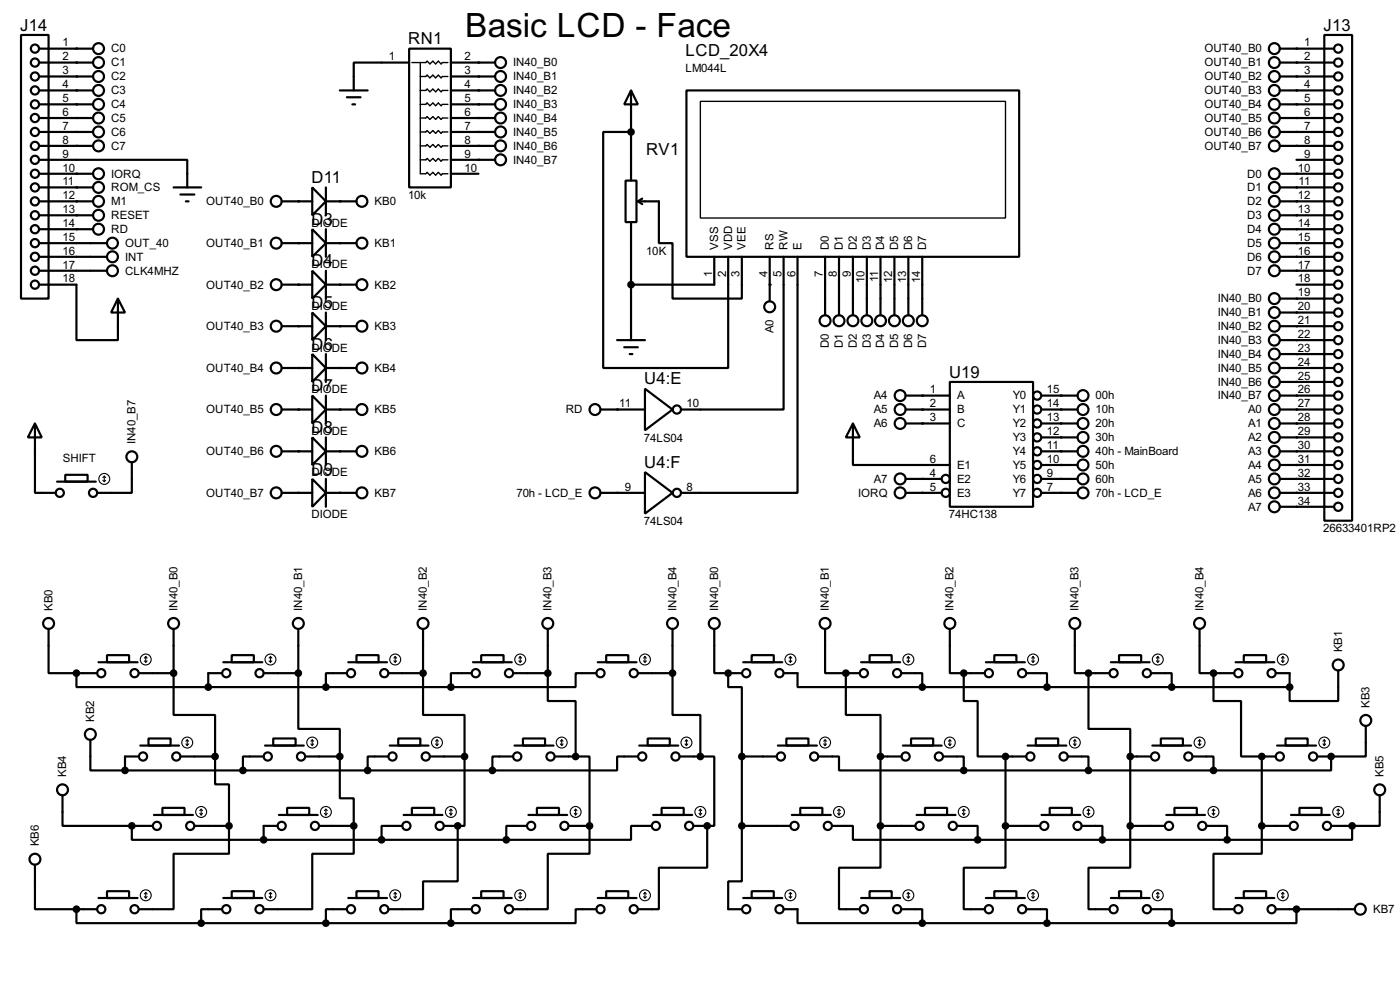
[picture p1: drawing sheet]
<svg xmlns="http://www.w3.org/2000/svg" width="256mm" height="180mm" viewBox="0 0 256 180" stroke-linecap="round" stroke-linejoin="round" font-family="sans-serif">
<g fill="#000">
<circle cx="14" cy="14" r=".2"/>
<circle cx="14" cy="11.5" r=".2"/>
<circle cx="14" cy="16.6" r=".2"/>
<circle cx="14" cy="8.9" r=".2"/>
<circle cx="14" cy="19.1" r=".2"/>
<circle cx="87.7" cy="19.1" r=".2"/>
<circle cx="87.7" cy="14" r=".2"/>
<circle cx="87.7" cy="11.5" r=".2"/>
<circle cx="87.7" cy="16.6" r=".2"/>
<circle cx="237.5" cy="8.9" r=".2"/>
<circle cx="237.5" cy="11.5" r=".2"/>
<circle cx="237.5" cy="14" r=".2"/>
<circle cx="237.5" cy="16.6" r=".2"/>
<circle cx="237.5" cy="19.1" r=".2"/>
<circle cx="14" cy="24.2" r=".2"/>
<circle cx="14" cy="36.9" r=".2"/>
<circle cx="14" cy="26.7" r=".2"/>
<circle cx="14" cy="34.3" r=".2"/>
<circle cx="14" cy="39.4" r=".2"/>
<circle cx="14" cy="21.6" r=".2"/>
<circle cx="14" cy="31.8" r=".2"/>
<circle cx="54.7" cy="36.9" r=".2"/>
<circle cx="62.3" cy="36.9" r=".2"/>
<circle cx="87.7" cy="29.3" r=".2"/>
<circle cx="87.7" cy="21.6" r=".2"/>
<circle cx="87.7" cy="24.2" r=".2"/>
<circle cx="87.7" cy="26.7" r=".2"/>
<circle cx="237.5" cy="26.7" r=".2"/>
<circle cx="237.5" cy="21.6" r=".2"/>
<circle cx="237.5" cy="24.2" r=".2"/>
<circle cx="237.5" cy="31.8" r=".2"/>
<circle cx="237.5" cy="36.9" r=".2"/>
<circle cx="237.5" cy="39.4" r=".2"/>
<circle cx="237.5" cy="34.3" r=".2"/>
<circle cx="14" cy="42" r=".2"/>
<circle cx="54.7" cy="44.5" r=".2"/>
<circle cx="54.7" cy="52.1" r=".2"/>
<circle cx="54.7" cy="59.7" r=".2"/>
<circle cx="62.3" cy="44.5" r=".2"/>
<circle cx="62.3" cy="52.1" r=".2"/>
<circle cx="62.3" cy="59.7" r=".2"/>
<circle cx="141" cy="52.1" r=".2"/>
<circle cx="237.5" cy="54.7" r=".2"/>
<circle cx="237.5" cy="42" r=".2"/>
<circle cx="237.5" cy="44.5" r=".2"/>
<circle cx="237.5" cy="49.6" r=".2"/>
<circle cx="237.5" cy="57.2" r=".2"/>
<circle cx="237.5" cy="47" r=".2"/>
<circle cx="237.5" cy="59.7" r=".2"/>
<circle cx="54.7" cy="67.4" r=".2"/>
<circle cx="54.7" cy="75" r=".2"/>
<circle cx="62.3" cy="67.4" r=".2"/>
<circle cx="62.3" cy="75" r=".2"/>
<circle cx="113.1" cy="75" r=".2"/>
<circle cx="169" cy="72.4" r=".2"/>
<circle cx="169" cy="75" r=".2"/>
<circle cx="169" cy="77.5" r=".2"/>
<circle cx="194.4" cy="72.4" r=".2"/>
<circle cx="194.4" cy="77.5" r=".2"/>
<circle cx="194.4" cy="75" r=".2"/>
<circle cx="237.5" cy="64.8" r=".2"/>
<circle cx="237.5" cy="67.4" r=".2"/>
<circle cx="237.5" cy="69.9" r=".2"/>
<circle cx="237.5" cy="72.4" r=".2"/>
<circle cx="237.5" cy="75" r=".2"/>
<circle cx="237.5" cy="62.3" r=".2"/>
<circle cx="237.5" cy="77.5" r=".2"/>
<circle cx="54.7" cy="82.6" r=".2"/>
<circle cx="54.7" cy="90.2" r=".2"/>
<circle cx="62.3" cy="82.6" r=".2"/>
<circle cx="62.3" cy="90.2" r=".2"/>
<circle cx="113.1" cy="90.2" r=".2"/>
<circle cx="169" cy="87.7" r=".2"/>
<circle cx="169" cy="90.2" r=".2"/>
<circle cx="194.4" cy="87.7" r=".2"/>
<circle cx="194.4" cy="90.2" r=".2"/>
<circle cx="194.4" cy="80.1" r=".2"/>
<circle cx="194.4" cy="82.6" r=".2"/>
<circle cx="194.4" cy="85.1" r=".2"/>
<circle cx="237.5" cy="87.7" r=".2"/>
<circle cx="237.5" cy="90.2" r=".2"/>
<circle cx="237.5" cy="80.1" r=".2"/>
<circle cx="237.5" cy="82.6" r=".2"/>
<circle cx="237.5" cy="85.1" r=".2"/>
<circle cx="237.5" cy="92.8" r=".2"/>
<circle cx="133.4" cy="123.2" r=".2"/>
<circle cx="155" cy="123.2" r=".2"/>
<circle cx="231.2" cy="138.5" r=".2"/>
<circle cx="243.9" cy="138.5" r=".2"/>
<circle cx="83.9" cy="151.2" r=".2"/>
<circle cx="129.6" cy="151.2" r=".2"/>
</g>
<g fill="none" stroke="#000" stroke-width=".4">
<path d="M3.9 6.4h5v48.3h-5zM7.2 11.5h9.9M7.2 14h9.9M7.2 16.6h9.9M7.2 19.1h9.9M7.2 8.9h9.9M62.3 16.6h5.1M63.6 17.8h2.5M64.6 19.1h.5M75 8.9h7.6v25.4h-7.6zM75 11.5h-10.2v5.1M82.6 11.5h8.1"/>
<path d="M82.6 14h8.1M82.6 16.6h8.1M82.6 19.1h8.1M115.6 16.6l1.3 2.5h-2.5zM115.6 16.6v16.5M125.8 16.6h60.9v30.4h-60.9zM234.5 11.5h9.9M234.5 14h9.9M234.5 16.6h9.9M234.5 19.1h9.9M234.5 8.9h9.9M242.6 6.4h5.1v88.9h-5.1z"/>
<path d="M7.2 29.3h27.1v5M7.2 34.3h9.9M7.2 36.9h9.9M7.2 21.6h9.9M7.2 24.2h9.9M7.2 26.7h9.9M7.2 31.8h9.9M7.2 39.4h9.9M31.8 34.3h5.1M33.1 35.6h2.5M34.1 36.9h.5M51.6 36.9h5.6"/>
<path d="M57.2 34.3l2.5 2.6-2.5 2.5zM59.7 36.9h5.6M59.7 34.3v5.1M82.6 21.6h8.1M82.6 24.2h8.1M82.6 26.7h8.1M82.6 31.8h5.1M82.6 29.3h8.1M114.6 33.1h2v7.6h-2zM115.6 24.2h-5.1v43.2h22.9v-20.4M116.9 36.9h3.8v7.6h2.5v10.2h12.7v-7.7M116.9 36.9l.8 .5"/>
<path d="M117.7 36.4l-.8 .5M234.5 34.3h9.9M234.5 36.9h9.9M234.5 21.6h9.9M234.5 24.2h9.9M234.5 26.7h9.9M234.5 31.8h9.9M234.5 39.4h9.9M237.5 29.3h6.9M7.2 52.1h6.8v10.2h7.6v-7.6M7.2 44.5h12.4M7.2 47h12.4"/>
<path d="M7.2 49.6h12.4M7.2 42h9.9M21.6 54.7l1.3 2.5h-2.5zM51.6 44.5h5.6M51.6 52.1h5.6M51.6 59.7h5.6M57.2 42l2.5 2.5-2.5 2.5zM57.2 49.6l2.5 2.5-2.5 2.6zM57.2 57.2l2.5 2.5-2.5 2.6zM59.7 44.5h5.6M59.7 52.1h5.6M59.7 59.7h5.6"/>
<path d="M59.7 42v5M59.7 49.6v5.1M59.7 57.2v5.1M115.6 40.7v21.6M130.9 47v5.1h-15.3M141 47v8.2M143.6 47v28h-18.8M146.1 47v43.2h-21.3M151.2 47v10.7M153.7 47v10.7M156.3 47v10.7M158.8 47v10.7"/>
<path d="M161.3 47v10.7M163.9 47v10.7M166.4 47v10.7M169 47v10.7M234.5 44.5h9.9M234.5 47h9.9M234.5 49.6h9.9M234.5 54.7h9.9M234.5 57.2h9.9M234.5 59.7h9.9M234.5 42h9.9M237.5 52.1h6.9"/>
<path d="M6.4 77.5l1.3 2.6h-2.6zM6.4 77.5v12.7h3.8M51.6 67.4h5.6M51.6 75h5.6M57.2 64.8l2.5 2.6-2.5 2.5zM57.2 72.4l2.5 2.6-2.5 2.5zM59.7 67.4h5.6M59.7 75h5.6M59.7 64.8v5.1M59.7 72.4v5.1M110 75h8.2M113.1 62.3h5.1"/>
<path d="M114.4 63.6h2.5M115.4 64.8h.5M118.2 71.2l5 3.8-5 3.8zM156.3 77.5l1.2 2.6h-2.5zM156.3 77.5v7.6h17.7M165.9 72.4h8.1M165.9 75h8.1M165.9 77.5h8.1M174 69.9h15.3v22.9h-15.3zM190.8 72.4h6.6M190.8 75h6.6M190.8 77.5h6.6"/>
<path d="M234.5 62.3h9.9M234.5 64.8h9.9M234.5 67.4h9.9M234.5 69.9h9.9M234.5 72.4h9.9M234.5 75h9.9M234.5 77.5h9.9M10.5 88.2h7.1M12 86.9h4.1v1.3h-4.1zM24.2 84.6v5.6h-6.4M51.6 82.6h5.6M51.6 90.2h5.6"/>
<path d="M57.2 80.1l2.5 2.5-2.5 2.5zM57.2 87.7l2.5 2.5-2.5 2.6zM59.7 82.6h5.6M59.7 90.2h5.6M59.7 80.1v5M59.7 87.7v5.1M110 90.2h8.2M118.2 86.4l5 3.8-5 3.8zM165.9 90.2h6.6M165.9 87.7h6.6M190.8 82.6h6.6M190.8 90.2h6.6"/>
<path d="M190.8 85.1h6.6M190.8 80.1h6.6M190.8 87.7h6.6M234.5 82.6h9.9M234.5 92.8h9.9M234.5 90.2h9.9M234.5 85.1h9.9M234.5 80.1h9.9M234.5 87.7h9.9M8.9 115.1v8.1h5.1M19.6 119.9h4.1v1.3h-4.1zM31.8 115.1v8.1"/>
<path d="M42.5 119.9h4v1.3h-4zM54.7 115.1v8.1M65.3 119.9h4.1v1.3h-4.1zM77.5 115.1v8.1M88.2 119.9h4.1v1.3h-4.1zM100.4 115.1v8.1M111.1 119.9h4v1.3h-4zM123.2 115.1v8.1M130.9 115.1v8.1h2.5M137.7 119.9h4.1v1.3h-4.1zM151.2 115.1v8.1h3.8M159.3 119.9h4.1v1.3h-4.1z"/>
<path d="M174 115.1v8.1h2.6M182.2 119.9h4v1.3h-4zM196.9 115.1v8.1h2.5M205 119.9h4.1v1.3h-4.1zM219.8 115.1v8.1h2.5M227.9 119.9h4.1v1.3h-4.1zM14 123.2v2.6h24.2M14 123.2h3.8M16.6 135.4v5.6h6.3M18.1 121.2h7.1M25.5 123.2h6.3M25.5 138.5h-2.6v2.5"/>
<path d="M25.7 136.5h7.1M27.2 135.2h4.1v1.3h-4.1zM31.8 123.2v7.7h7.6v7.6M33.1 138.5h6.3M38.2 125.8h44.4M39.4 138.5v5.1h2.6v7.6M40.7 123.2h-2.5v2.6M40.9 121.2h7.2M48.3 138.5h-3.8v2.5M48.3 123.2h6.4M48.6 136.5h7.1M50.1 135.2h4.1v1.3h-4.1z"/>
<path d="M54.7 123.2v10.2h7.6v5.1M55.9 138.5h6.4M62.3 138.5v7.6h2.5v5.1M63.6 123.2h-3.9v2.6M63.8 121.2h7.1M71.2 138.5h-3.8v2.5M71.2 123.2h6.3M71.4 136.5h7.1M73 135.2h4v1.3h-4zM77.5 123.2v7.7h7.6v7.6M78.8 138.5h6.3M85.1 138.5v12.7h-1.2"/>
<path d="M86.4 123.2h-3.8v2.6M86.7 121.2h7.1M94 138.5h-3.8v2.5M94 123.2h6.4M94.3 136.5h7.1M95.8 135.2h4.1v1.3h-4.1zM100.4 123.2v5.1h5.1v10.2M101.7 138.5h3.8M105.5 138.5h2.5v12.7M109.3 123.2h-3.8v2.6h-22.9M109.5 121.2h7.1M116.9 138.5h-3.8v2.5h-22.9"/>
<path d="M116.9 123.2h6.3M117.1 136.5h7.2M118.7 135.2h4v1.3h-4zM123.2 123.2v7.7h5.1v7.6M124.5 138.5h3.8M128.3 138.5h2.6v12.7h-1.3M133.4 123.2v2.6h2.5v12.7M133.4 123.2h2.5M135.9 138.5h6.4M135.9 138.5v12.7M136.2 121.2h7.1M142.5 136.5h7.2"/>
<path d="M143.6 123.2h2.5v2.6h22.9M144.1 135.2h4v1.3h-4zM149.9 138.5h3.8v2.5h22.9M155 123.2v7.7h6.3v7.6M155 123.2h2.5M157.8 121.2h7.1M161.3 138.5v12.7M161.3 138.5h3.9M165.2 123.2h3.8v2.6M165.4 136.5h7.1M166.9 135.2h4.1v1.3h-4.1zM169 125.8h67.3"/>
<path d="M172.8 138.5h3.8v2.5M176.6 123.2v5.1h2.5v10.2h5.1M176.6 123.2h3.8M180.6 121.2h7.2M184.2 138.5h3.8M184.2 138.5v12.7M188 123.2h3.8v2.6M188.3 136.5h7.1M189.8 135.2h4.1v1.3h-4.1zM195.6 138.5h3.8v2.5M199.4 123.2v10.2h7.7v5.1M199.4 123.2h3.9"/>
<path d="M203.5 121.2h7.1M207.1 138.5h3.8M207.1 138.5v12.7M210.9 123.2h3.8v2.6M211.1 136.5h7.1M212.7 135.2h4v1.3h-4zM218.5 138.5h3.8v2.5M222.3 123.2v5.1h5.1v10.2h3.8M222.3 123.2h3.8M226.4 121.2h7.1M231.2 138.5h2.5M231.2 138.5v12.7"/>
<path d="M233.7 123.2h2.6v2.6M234 136.5h7.1M235.5 135.2h4.1v1.3h-4.1zM241.4 138.5h2.5M243.9 138.5v2.5h-21.6M245.2 122.7v5.6h-8.9v-2.5M250.2 132.9v5.6h-6.3M6.4 158.3v8.1h7.6M11.5 145.6v5.6h12.7M22.9 141h67.3M24.2 151.2v2.5h24.1M24.2 151.2h3.8"/>
<path d="M28.2 149.2h7.2M29.8 147.9h4v1.3h-4zM35.6 151.2h6.4M42 151.2v5.1h-10.2v10.1h-6.3M48.3 153.7h44.5M50.9 151.2h-2.6v2.5M51.1 149.2h7.1M52.6 147.9h4.1v1.3h-4.1zM58.5 151.2h6.3M64.8 151.2v5.1h-7.6v10.1h-8.9M73.7 151.2h-3.8v2.5M74 149.2h7.1"/>
<path d="M75.5 147.9h4.1v1.3h-4.1zM81.3 151.2h2.6M83.9 151.2v10.1h-6.4v5.1h-6.3M96.6 151.2h-3.8v2.5M96.8 149.2h7.1M98.4 147.9h4v1.3h-4zM104.2 151.2h3.8M108 151.2v5.1h-7.6v10.1h-6.4M119.4 151.2h-3.8v2.5h-22.8M119.7 149.2h7.1M121.2 147.9h4.1v1.3h-4.1zM127.1 151.2h2.5"/>
<path d="M129.6 151.2v7.6h-8.9v7.6h-3.8M135.9 151.2v10.1h-2.5v5.1h2.5M135.9 151.2h8.9M145.1 149.2h7.1M146.6 147.9h4.1v1.3h-4.1zM152.5 151.2h3.8v2.5h22.8M161.3 151.2v7.6h-7.6v7.6h3.8M161.3 151.2h6.4M167.9 149.2h7.2M169.5 147.9h4v1.3h-4zM175.3 151.2h3.8v2.5M176.6 141h45.7"/>
<path d="M179.1 153.7h45.7M184.2 151.2v7.6h-7.6v7.6h3.8M184.2 151.2h6.4M190.8 149.2h7.1M192.3 147.9h4.1v1.3h-4.1zM198.2 151.2h3.8v2.5M207.1 151.2v7.6h-7.7v7.6h3.9M207.1 151.2h6.3M213.7 149.2h7.1M215.2 147.9h4.1v1.3h-4.1zM221 151.2h3.8v2.5M231.2 151.2v5.1h-8.9v10.1h3.8"/>
<path d="M231.2 151.2h5.1M236.5 149.2h7.1M238.1 147.9h4v1.3h-4zM243.9 151.2h3.8M247.7 151.2v2.5h-22.9M252.8 145.6v5.6h-5.1M14 166.4v2.6h22.9M14 166.4h3.8M18.1 164.4h7.1M19.6 163.1h4.1v1.3h-4.1zM36.9 169h45.7M40.7 166.4h-3.8v2.6"/>
<path d="M40.9 164.4h7.2M42.5 163.1h4v1.3h-4zM63.6 166.4h-3.9v2.6M63.8 164.4h7.1M65.3 163.1h4.1v1.3h-4.1zM86.4 166.4h-3.8v2.6M86.7 164.4h7.1M88.2 163.1h4.1v1.3h-4.1zM109.3 166.4h-3.8v2.6h-22.9M109.5 164.4h7.1M111.1 163.1h4v1.3h-4zM136.2 164.4h7.1"/>
<path d="M137.7 163.1h4.1v1.3h-4.1zM143.6 166.4h2.5v2.6h22.9M157.8 164.4h7.1M159.3 163.1h4.1v1.3h-4.1zM165.2 166.4h3.8v2.6M169 169h45.7M180.6 164.4h7.2M182.2 163.1h4v1.3h-4zM188 166.4h3.8v2.6M203.5 164.4h7.1M205 163.1h4.1v1.3h-4.1zM210.9 166.4h3.8v2.6"/>
<path d="M226.4 164.4h7.1M227.9 163.1h4.1v1.3h-4.1zM233.7 166.4h14.5M237.5 166.4v2.6h-22.8"/>
<circle cx="6.4" cy="19.1" r=".75"/>
<circle cx="6.4" cy="8.9" r=".75"/>
<circle cx="6.4" cy="14" r=".75"/>
<circle cx="6.4" cy="11.5" r=".75"/>
<circle cx="6.4" cy="16.6" r=".75"/>
<circle cx="18" cy="11.5" r="1"/>
<circle cx="18" cy="8.9" r="1"/>
<circle cx="18" cy="16.6" r="1"/>
<circle cx="18" cy="19.1" r="1"/>
<circle cx="18" cy="14" r="1"/>
<circle cx="91.7" cy="11.5" r="1"/>
<circle cx="91.7" cy="16.6" r="1"/>
<circle cx="91.7" cy="14" r="1"/>
<circle cx="91.7" cy="19.1" r="1"/>
<circle cx="233.4" cy="8.9" r="1"/>
<circle cx="233.4" cy="11.5" r="1"/>
<circle cx="233.4" cy="19.1" r="1"/>
<circle cx="233.4" cy="14" r="1"/>
<circle cx="233.4" cy="16.6" r="1"/>
<circle cx="245.1" cy="19.1" r=".75"/>
<circle cx="245.1" cy="11.5" r=".75"/>
<circle cx="245.1" cy="14" r=".75"/>
<circle cx="245.1" cy="8.9" r=".75"/>
<circle cx="245.1" cy="16.6" r=".75"/>
<circle cx="6.4" cy="39.4" r=".75"/>
<circle cx="6.4" cy="36.9" r=".75"/>
<circle cx="6.4" cy="26.7" r=".75"/>
<circle cx="6.4" cy="34.3" r=".75"/>
<circle cx="6.4" cy="29.3" r=".75"/>
<circle cx="6.4" cy="31.8" r=".75"/>
<circle cx="6.4" cy="24.2" r=".75"/>
<circle cx="6.4" cy="21.6" r=".75"/>
<circle cx="18" cy="31.8" r="1"/>
<circle cx="18" cy="26.7" r="1"/>
<circle cx="18" cy="34.3" r="1"/>
<circle cx="18" cy="36.9" r="1"/>
<circle cx="18" cy="39.4" r="1"/>
<circle cx="18" cy="24.2" r="1"/>
<circle cx="18" cy="21.6" r="1"/>
<circle cx="50.6" cy="36.9" r="1"/>
<circle cx="66.3" cy="36.9" r="1"/>
<circle cx="91.7" cy="29.3" r="1"/>
<circle cx="91.7" cy="26.7" r="1"/>
<circle cx="91.7" cy="21.6" r="1"/>
<circle cx="91.7" cy="24.2" r="1"/>
<circle cx="233.4" cy="34.3" r="1"/>
<circle cx="233.4" cy="36.9" r="1"/>
<circle cx="233.4" cy="26.7" r="1"/>
<circle cx="233.4" cy="39.4" r="1"/>
<circle cx="233.4" cy="31.8" r="1"/>
<circle cx="233.4" cy="21.6" r="1"/>
<circle cx="233.4" cy="24.2" r="1"/>
<circle cx="245.1" cy="39.4" r=".75"/>
<circle cx="245.1" cy="31.8" r=".75"/>
<circle cx="245.1" cy="34.3" r=".75"/>
<circle cx="245.1" cy="36.9" r=".75"/>
<circle cx="245.1" cy="26.7" r=".75"/>
<circle cx="245.1" cy="29.3" r=".75"/>
<circle cx="245.1" cy="21.6" r=".75"/>
<circle cx="245.1" cy="24.2" r=".75"/>
<circle cx="6.4" cy="52.1" r=".75"/>
<circle cx="6.4" cy="44.5" r=".75"/>
<circle cx="6.4" cy="42" r=".75"/>
<circle cx="6.4" cy="49.6" r=".75"/>
<circle cx="6.4" cy="47" r=".75"/>
<circle cx="18" cy="42" r="1"/>
<circle cx="20.6" cy="47" r="1"/>
<circle cx="20.6" cy="49.6" r="1"/>
<circle cx="20.6" cy="44.5" r="1"/>
<circle cx="50.6" cy="44.5" r="1"/>
<circle cx="50.6" cy="59.7" r="1"/>
<circle cx="50.6" cy="52.1" r="1"/>
<circle cx="66.3" cy="44.5" r="1"/>
<circle cx="66.3" cy="52.1" r="1"/>
<circle cx="66.3" cy="59.7" r="1"/>
<circle cx="141" cy="56.2" r="1"/>
<circle cx="151.1" cy="58.7" r="1"/>
<circle cx="153.7" cy="58.7" r="1"/>
<circle cx="156.2" cy="58.7" r="1"/>
<circle cx="158.8" cy="58.7" r="1"/>
<circle cx="161.3" cy="58.7" r="1"/>
<circle cx="163.8" cy="58.7" r="1"/>
<circle cx="166.4" cy="58.7" r="1"/>
<circle cx="168.9" cy="58.7" r="1"/>
<circle cx="233.4" cy="47" r="1"/>
<circle cx="233.4" cy="49.6" r="1"/>
<circle cx="233.4" cy="44.5" r="1"/>
<circle cx="233.4" cy="42" r="1"/>
<circle cx="233.4" cy="57.2" r="1"/>
<circle cx="233.4" cy="54.7" r="1"/>
<circle cx="233.4" cy="59.7" r="1"/>
<circle cx="245.1" cy="54.7" r=".75"/>
<circle cx="245.1" cy="57.2" r=".75"/>
<circle cx="245.1" cy="59.7" r=".75"/>
<circle cx="245.1" cy="52.1" r=".75"/>
<circle cx="245.1" cy="44.5" r=".75"/>
<circle cx="245.1" cy="42" r=".75"/>
<circle cx="245.1" cy="47" r=".75"/>
<circle cx="245.1" cy="49.6" r=".75"/>
<circle cx="50.6" cy="67.4" r="1"/>
<circle cx="50.6" cy="75" r="1"/>
<circle cx="66.3" cy="67.4" r="1"/>
<circle cx="66.3" cy="75" r="1"/>
<circle cx="109" cy="75" r="1"/>
<circle cx="124" cy="75" r=".75"/>
<circle cx="164.9" cy="72.4" r="1"/>
<circle cx="164.9" cy="75" r="1"/>
<circle cx="164.9" cy="77.5" r="1"/>
<circle cx="190" cy="77.5" r=".75"/>
<circle cx="190" cy="75" r=".75"/>
<circle cx="190" cy="72.4" r=".75"/>
<circle cx="198.4" cy="72.4" r="1"/>
<circle cx="198.4" cy="77.5" r="1"/>
<circle cx="198.4" cy="75" r="1"/>
<circle cx="233.4" cy="67.4" r="1"/>
<circle cx="233.4" cy="75" r="1"/>
<circle cx="233.4" cy="72.4" r="1"/>
<circle cx="233.4" cy="62.3" r="1"/>
<circle cx="233.4" cy="64.8" r="1"/>
<circle cx="233.4" cy="69.9" r="1"/>
<circle cx="233.4" cy="77.5" r="1"/>
<circle cx="245.1" cy="75" r=".75"/>
<circle cx="245.1" cy="64.8" r=".75"/>
<circle cx="245.1" cy="72.4" r=".75"/>
<circle cx="245.1" cy="77.5" r=".75"/>
<circle cx="245.1" cy="62.3" r=".75"/>
<circle cx="245.1" cy="69.9" r=".75"/>
<circle cx="245.1" cy="67.4" r=".75"/>
<circle cx="10.9" cy="90.2" r=".75"/>
<circle cx="17" cy="90.2" r=".75"/>
<circle cx="24.1" cy="83.6" r="1"/>
<circle cx="50.6" cy="82.6" r="1"/>
<circle cx="50.6" cy="90.2" r="1"/>
<circle cx="66.3" cy="82.6" r="1"/>
<circle cx="66.3" cy="90.2" r="1"/>
<circle cx="109" cy="90.2" r="1"/>
<circle cx="124" cy="90.2" r=".75"/>
<circle cx="164.9" cy="90.2" r="1"/>
<circle cx="164.9" cy="87.7" r="1"/>
<circle cx="173.2" cy="90.2" r=".75"/>
<circle cx="173.2" cy="87.7" r=".75"/>
<circle cx="190" cy="82.6" r=".75"/>
<circle cx="190" cy="80.1" r=".75"/>
<circle cx="190" cy="87.7" r=".75"/>
<circle cx="190" cy="85.1" r=".75"/>
<circle cx="190" cy="90.2" r=".75"/>
<circle cx="198.4" cy="82.6" r="1"/>
<circle cx="198.4" cy="80.1" r="1"/>
<circle cx="198.4" cy="87.7" r="1"/>
<circle cx="198.4" cy="90.2" r="1"/>
<circle cx="198.4" cy="85.1" r="1"/>
<circle cx="233.4" cy="90.2" r="1"/>
<circle cx="233.4" cy="85.1" r="1"/>
<circle cx="233.4" cy="82.6" r="1"/>
<circle cx="233.4" cy="92.8" r="1"/>
<circle cx="233.4" cy="80.1" r="1"/>
<circle cx="233.4" cy="87.7" r="1"/>
<circle cx="245.1" cy="85.1" r=".75"/>
<circle cx="245.1" cy="92.8" r=".75"/>
<circle cx="245.1" cy="90.2" r=".75"/>
<circle cx="245.1" cy="80.1" r=".75"/>
<circle cx="245.1" cy="87.7" r=".75"/>
<circle cx="245.1" cy="82.6" r=".75"/>
<circle cx="8.9" cy="114.1" r="1"/>
<circle cx="31.8" cy="114.1" r="1"/>
<circle cx="54.6" cy="114.1" r="1"/>
<circle cx="77.5" cy="114.1" r="1"/>
<circle cx="100.3" cy="114.1" r="1"/>
<circle cx="123.2" cy="114.1" r="1"/>
<circle cx="130.8" cy="114.1" r="1"/>
<circle cx="151.1" cy="114.1" r="1"/>
<circle cx="174" cy="114.1" r="1"/>
<circle cx="196.9" cy="114.1" r="1"/>
<circle cx="219.7" cy="114.1" r="1"/>
<circle cx="16.5" cy="134.4" r="1"/>
<circle cx="18.5" cy="123.2" r=".75"/>
<circle cx="24.6" cy="123.2" r=".75"/>
<circle cx="26.2" cy="138.5" r=".75"/>
<circle cx="32.3" cy="138.5" r=".75"/>
<circle cx="41.4" cy="123.2" r=".75"/>
<circle cx="47.5" cy="123.2" r=".75"/>
<circle cx="49" cy="138.5" r=".75"/>
<circle cx="55.1" cy="138.5" r=".75"/>
<circle cx="64.3" cy="123.2" r=".75"/>
<circle cx="70.4" cy="123.2" r=".75"/>
<circle cx="71.9" cy="138.5" r=".75"/>
<circle cx="78" cy="138.5" r=".75"/>
<circle cx="87.1" cy="123.2" r=".75"/>
<circle cx="93.2" cy="123.2" r=".75"/>
<circle cx="94.7" cy="138.5" r=".75"/>
<circle cx="100.8" cy="138.5" r=".75"/>
<circle cx="110" cy="123.2" r=".75"/>
<circle cx="116.1" cy="123.2" r=".75"/>
<circle cx="117.6" cy="138.5" r=".75"/>
<circle cx="123.7" cy="138.5" r=".75"/>
<circle cx="136.7" cy="123.2" r=".75"/>
<circle cx="142.8" cy="123.2" r=".75"/>
<circle cx="143" cy="138.5" r=".75"/>
<circle cx="149.1" cy="138.5" r=".75"/>
<circle cx="158.2" cy="123.2" r=".75"/>
<circle cx="164.3" cy="123.2" r=".75"/>
<circle cx="165.9" cy="138.5" r=".75"/>
<circle cx="172" cy="138.5" r=".75"/>
<circle cx="181.1" cy="123.2" r=".75"/>
<circle cx="187.2" cy="123.2" r=".75"/>
<circle cx="188.7" cy="138.5" r=".75"/>
<circle cx="194.8" cy="138.5" r=".75"/>
<circle cx="204" cy="123.2" r=".75"/>
<circle cx="210.1" cy="123.2" r=".75"/>
<circle cx="211.6" cy="138.5" r=".75"/>
<circle cx="217.7" cy="138.5" r=".75"/>
<circle cx="226.8" cy="123.2" r=".75"/>
<circle cx="232.9" cy="123.2" r=".75"/>
<circle cx="234.4" cy="138.5" r=".75"/>
<circle cx="240.5" cy="138.5" r=".75"/>
<circle cx="245.1" cy="121.7" r="1"/>
<circle cx="250.2" cy="131.9" r="1"/>
<circle cx="6.4" cy="157.3" r="1"/>
<circle cx="11.4" cy="144.6" r="1"/>
<circle cx="28.7" cy="151.2" r=".75"/>
<circle cx="34.8" cy="151.2" r=".75"/>
<circle cx="51.6" cy="151.2" r=".75"/>
<circle cx="57.7" cy="151.2" r=".75"/>
<circle cx="74.4" cy="151.2" r=".75"/>
<circle cx="80.5" cy="151.2" r=".75"/>
<circle cx="97.3" cy="151.2" r=".75"/>
<circle cx="103.4" cy="151.2" r=".75"/>
<circle cx="120.1" cy="151.2" r=".75"/>
<circle cx="126.2" cy="151.2" r=".75"/>
<circle cx="145.5" cy="151.2" r=".75"/>
<circle cx="151.6" cy="151.2" r=".75"/>
<circle cx="168.4" cy="151.2" r=".75"/>
<circle cx="174.5" cy="151.2" r=".75"/>
<circle cx="191.3" cy="151.2" r=".75"/>
<circle cx="197.4" cy="151.2" r=".75"/>
<circle cx="214.1" cy="151.2" r=".75"/>
<circle cx="220.2" cy="151.2" r=".75"/>
<circle cx="237" cy="151.2" r=".75"/>
<circle cx="243.1" cy="151.2" r=".75"/>
<circle cx="252.7" cy="144.6" r="1"/>
<circle cx="18.5" cy="166.4" r=".75"/>
<circle cx="24.6" cy="166.4" r=".75"/>
<circle cx="41.4" cy="166.4" r=".75"/>
<circle cx="47.5" cy="166.4" r=".75"/>
<circle cx="64.3" cy="166.4" r=".75"/>
<circle cx="70.4" cy="166.4" r=".75"/>
<circle cx="87.1" cy="166.4" r=".75"/>
<circle cx="93.2" cy="166.4" r=".75"/>
<circle cx="110" cy="166.4" r=".75"/>
<circle cx="116.1" cy="166.4" r=".75"/>
<circle cx="136.7" cy="166.4" r=".75"/>
<circle cx="142.8" cy="166.4" r=".75"/>
<circle cx="158.2" cy="166.4" r=".75"/>
<circle cx="164.3" cy="166.4" r=".75"/>
<circle cx="181.1" cy="166.4" r=".75"/>
<circle cx="187.2" cy="166.4" r=".75"/>
<circle cx="204" cy="166.4" r=".75"/>
<circle cx="210.1" cy="166.4" r=".75"/>
<circle cx="226.8" cy="166.4" r=".75"/>
<circle cx="232.9" cy="166.4" r=".75"/>
<circle cx="249.2" cy="166.4" r="1"/>
</g>
<g fill="#000" stroke="#000" stroke-width=".4">
<circle cx="115.6" cy="24.2" r=".5"/>
<circle cx="115.6" cy="52.1" r=".5"/>
<circle cx="14" cy="123.2" r=".5"/>
<circle cx="31.8" cy="123.2" r=".5"/>
<circle cx="38.1" cy="125.8" r=".5"/>
<circle cx="39.4" cy="138.5" r=".5"/>
<circle cx="54.6" cy="123.2" r=".5"/>
<circle cx="59.7" cy="125.8" r=".5"/>
<circle cx="62.2" cy="138.5" r=".5"/>
<circle cx="77.5" cy="123.2" r=".5"/>
<circle cx="82.6" cy="125.8" r=".5"/>
<circle cx="85.1" cy="138.5" r=".5"/>
<circle cx="100.3" cy="123.2" r=".5"/>
<circle cx="105.4" cy="138.5" r=".5"/>
<circle cx="123.2" cy="123.2" r=".5"/>
<circle cx="128.3" cy="138.5" r=".5"/>
<circle cx="133.4" cy="123.2" r=".5"/>
<circle cx="135.9" cy="138.5" r=".5"/>
<circle cx="154.9" cy="123.2" r=".5"/>
<circle cx="161.3" cy="138.5" r=".5"/>
<circle cx="168.9" cy="125.8" r=".5"/>
<circle cx="176.5" cy="123.2" r=".5"/>
<circle cx="184.2" cy="138.5" r=".5"/>
<circle cx="191.8" cy="125.8" r=".5"/>
<circle cx="199.4" cy="123.2" r=".5"/>
<circle cx="207" cy="138.5" r=".5"/>
<circle cx="214.6" cy="125.8" r=".5"/>
<circle cx="222.3" cy="123.2" r=".5"/>
<circle cx="231.1" cy="138.5" r=".5"/>
<circle cx="236.2" cy="125.8" r=".5"/>
<circle cx="243.8" cy="138.5" r=".5"/>
<circle cx="22.9" cy="141" r=".5"/>
<circle cx="24.1" cy="151.2" r=".5"/>
<circle cx="41.9" cy="151.2" r=".5"/>
<circle cx="44.5" cy="141" r=".5"/>
<circle cx="48.3" cy="153.7" r=".5"/>
<circle cx="64.8" cy="151.2" r=".5"/>
<circle cx="67.3" cy="141" r=".5"/>
<circle cx="69.9" cy="153.7" r=".5"/>
<circle cx="83.8" cy="151.2" r=".5"/>
<circle cx="90.2" cy="141" r=".5"/>
<circle cx="92.7" cy="153.7" r=".5"/>
<circle cx="108" cy="151.2" r=".5"/>
<circle cx="129.5" cy="151.2" r=".5"/>
<circle cx="135.9" cy="151.2" r=".5"/>
<circle cx="161.3" cy="151.2" r=".5"/>
<circle cx="176.5" cy="141" r=".5"/>
<circle cx="179.1" cy="153.7" r=".5"/>
<circle cx="184.2" cy="151.2" r=".5"/>
<circle cx="199.4" cy="141" r=".5"/>
<circle cx="201.9" cy="153.7" r=".5"/>
<circle cx="207" cy="151.2" r=".5"/>
<circle cx="222.3" cy="141" r=".5"/>
<circle cx="224.8" cy="153.7" r=".5"/>
<circle cx="231.1" cy="151.2" r=".5"/>
<circle cx="247.7" cy="151.2" r=".5"/>
<circle cx="14" cy="166.4" r=".5"/>
<circle cx="36.8" cy="169" r=".5"/>
<circle cx="59.7" cy="169" r=".5"/>
<circle cx="82.6" cy="169" r=".5"/>
<circle cx="168.9" cy="169" r=".5"/>
<circle cx="191.8" cy="169" r=".5"/>
<circle cx="214.6" cy="169" r=".5"/>
<circle cx="237.5" cy="166.4" r=".5"/>
</g>
<path d="M75.5 11.5h2.5l.3-.3 .5 .5 .5-.5 .5 .5 .5-.5 .5 .5 .3-.2h1M77 14h1l.3-.2 .5 .5 .5-.5 .5 .5 .5-.5 .5 .5 .3-.3h1M77 16.6h1l.3-.3 .5 .5 .5-.5 .5 .5 .5-.5 .5 .5 .3-.2h1M77 19.1h1l.3-.2 .5 .5 .5-.5 .5 .5 .5-.5 .5 .5 .3-.3h1M77 11.5v20.3h1l.3-.2 .5 .5 .5-.5 .5 .5 .5-.5 .5 .5 .3-.3h1M128.3 18.6h55.9v21.3h-55.9zM77 21.6h1l.3-.2 .5 .5 .5-.5 .5 .5 .5-.5 .5 .5 .3-.3h1M77 24.2h1l.3-.3 .5 .5 .5-.5 .5 .5 .5-.5 .5 .5 .3-.2h1M77 26.7h1l.3-.2 .5 .5 .5-.5 .5 .5 .5-.5 .5 .5 .3-.3h1M77 29.3h1l.3-.3 .5 .5 .5-.5 .5 .5 .5-.5 .5 .5 .3-.2h1" fill="none" stroke="#000" stroke-width=".25"/>
<g fill="none" stroke="#000" stroke-width=".2">
<path d="M18.9 87.9l.2 .3M19.1 87.2v1M19.1 87.2l-.2 .2M19.1 87.2l.3 .2M19.4 87.9l-.3 .3M26.5 121l.2 .2M26.7 120.2v1M26.7 120.2l-.2 .3M26.7 120.2l.3 .3M27 121l-.3 .2M34.1 136.2l.2 .3M34.3 135.4v1.1"/>
<path d="M34.3 135.4l-.2 .3M34.3 135.4l.3 .3M34.6 136.2l-.3 .3M49.3 121l.3 .2M49.6 120.2v1M49.6 120.2l-.3 .3M49.6 120.2l.2 .3M49.8 121l-.2 .2M57 136.2l.2 .3M57.2 135.4v1.1M57.2 135.4l-.2 .3M57.2 135.4l.3 .3"/>
<path d="M57.5 136.2l-.3 .3M72.2 121l.2 .2M72.4 120.2v1M72.4 120.2l-.2 .3M72.4 120.2l.3 .3M72.7 121l-.3 .2M79.8 136.2l.3 .3M80.1 135.4v1.1M80.1 135.4l-.3 .3M80.1 135.4l.2 .3M80.3 136.2l-.2 .3M95.1 121l.2 .2"/>
<path d="M95.3 120.2v1M95.3 120.2l-.2 .3M95.3 120.2l.3 .3M95.6 121l-.3 .2M102.7 136.2l.2 .3M102.9 135.4v1.1M102.9 135.4l-.2 .3M102.9 135.4l.3 .3M103.2 136.2l-.3 .3M117.9 121l.3 .2M118.2 120.2v1M118.2 120.2l-.3 .3"/>
<path d="M118.2 120.2l.2 .3M118.4 121l-.2 .2M125.5 136.2l.3 .3M125.8 135.4v1.1M125.8 135.4l-.3 .3M125.8 135.4l.2 .3M126 136.2l-.2 .3M144.6 121l.2 .2M144.8 120.2v1M144.8 120.2l-.2 .3M144.8 120.2l.3 .3M145.1 121l-.3 .2"/>
<path d="M150.9 136.2l.3 .3M151.2 135.4v1.1M151.2 135.4l-.3 .3M151.2 135.4l.2 .3M151.4 136.2l-.2 .3M166.2 121l.2 .2M166.4 120.2v1M166.4 120.2l-.2 .3M166.4 120.2l.3 .3M166.7 121l-.3 .2M173.8 136.2l.2 .3M174 135.4v1.1"/>
<path d="M174 135.4l-.2 .3M174 135.4l.3 .3M174.3 136.2l-.3 .3M189 121l.3 .2M189.3 120.2v1M189.3 120.2l-.3 .3M189.3 120.2l.2 .3M189.5 121l-.2 .2M196.7 136.2l.2 .3M196.9 135.4v1.1M196.9 135.4l-.2 .3M196.9 135.4l.3 .3"/>
<path d="M197.2 136.2l-.3 .3M211.9 121l.2 .2M212.1 120.2v1M212.1 120.2l-.2 .3M212.1 120.2l.3 .3M212.4 121l-.3 .2M219.5 136.2l.3 .3M219.8 135.4v1.1M219.8 135.4l-.3 .3M219.8 135.4l.2 .3M220 136.2l-.2 .3M234.8 121l.2 .2"/>
<path d="M235 120.2v1M235 120.2l-.2 .3M235 120.2l.3 .3M235.3 121l-.3 .2M242.4 136.2l.2 .3M242.6 135.4v1.1M242.6 135.4l-.2 .3M242.6 135.4l.3 .3M242.9 136.2l-.3 .3M36.6 148.9l.3 .3M36.9 148.1v1.1M36.9 148.1l-.3 .3"/>
<path d="M36.9 148.1l.2 .3M37.1 148.9l-.2 .3M59.5 148.9l.2 .3M59.7 148.1v1.1M59.7 148.1l-.2 .3M59.7 148.1l.3 .3M60 148.9l-.3 .3M82.4 148.9l.2 .3M82.6 148.1v1.1M82.6 148.1l-.2 .3M82.6 148.1l.3 .3M82.9 148.9l-.3 .3"/>
<path d="M105.2 148.9l.3 .3M105.5 148.1v1.1M105.5 148.1l-.3 .3M105.5 148.1l.2 .3M105.7 148.9l-.2 .3M128.1 148.9l.2 .3M128.3 148.1v1.1M128.3 148.1l-.2 .3M128.3 148.1l.3 .3M128.6 148.9l-.3 .3M153.5 148.9l.2 .3M153.7 148.1v1.1"/>
<path d="M153.7 148.1l-.2 .3M153.7 148.1l.3 .3M154 148.9l-.3 .3M176.3 148.9l.3 .3M176.6 148.1v1.1M176.6 148.1l-.3 .3M176.6 148.1l.2 .3M176.8 148.9l-.2 .3M199.2 148.9l.2 .3M199.4 148.1v1.1M199.4 148.1l-.2 .3M199.4 148.1l.3 .3"/>
<path d="M199.7 148.9l-.3 .3M222.1 148.9l.2 .3M222.3 148.1v1.1M222.3 148.1l-.2 .3M222.3 148.1l.3 .3M222.6 148.9l-.3 .3M244.9 148.9l.3 .3M245.2 148.1v1.1M245.2 148.1l-.3 .3M245.2 148.1l.2 .3M245.4 148.9l-.2 .3M26.5 164.1l.2 .3"/>
<path d="M26.7 163.4v1M26.7 163.4l-.2 .2M26.7 163.4l.3 .2M27 164.1l-.3 .3M49.3 164.1l.3 .3M49.6 163.4v1M49.6 163.4l-.3 .2M49.6 163.4l.2 .2M49.8 164.1l-.2 .3M72.2 164.1l.2 .3M72.4 163.4v1M72.4 163.4l-.2 .2"/>
<path d="M72.4 163.4l.3 .2M72.7 164.1l-.3 .3M95.1 164.1l.2 .3M95.3 163.4v1M95.3 163.4l-.2 .2M95.3 163.4l.3 .2M95.6 164.1l-.3 .3M117.9 164.1l.3 .3M118.2 163.4v1M118.2 163.4l-.3 .2M118.2 163.4l.2 .2M118.4 164.1l-.2 .3"/>
<path d="M144.6 164.1l.2 .3M144.8 163.4v1M144.8 163.4l-.2 .2M144.8 163.4l.3 .2M145.1 164.1l-.3 .3M166.2 164.1l.2 .3M166.4 163.4v1M166.4 163.4l-.2 .2M166.4 163.4l.3 .2M166.7 164.1l-.3 .3M189 164.1l.3 .3M189.3 163.4v1"/>
<path d="M189.3 163.4l-.3 .2M189.3 163.4l.2 .2M189.5 164.1l-.2 .3M211.9 164.1l.2 .3M212.1 163.4v1M212.1 163.4l-.2 .2M212.1 163.4l.3 .2M212.4 164.1l-.3 .3M234.8 164.1l.2 .3M235 163.4v1M235 163.4l-.2 .2M235 163.4l.3 .2"/>
<path d="M235.3 164.1l-.3 .3"/>
<circle cx="19.1" cy="87.7" r="1"/>
<circle cx="26.7" cy="120.7" r="1"/>
<circle cx="34.3" cy="135.9" r="1"/>
<circle cx="49.5" cy="120.7" r="1"/>
<circle cx="57.2" cy="135.9" r="1"/>
<circle cx="72.4" cy="120.7" r="1"/>
<circle cx="80" cy="135.9" r="1"/>
<circle cx="95.3" cy="120.7" r="1"/>
<circle cx="102.9" cy="135.9" r="1"/>
<circle cx="118.1" cy="120.7" r="1"/>
<circle cx="125.7" cy="135.9" r="1"/>
<circle cx="144.8" cy="120.7" r="1"/>
<circle cx="151.1" cy="135.9" r="1"/>
<circle cx="166.4" cy="120.7" r="1"/>
<circle cx="174" cy="135.9" r="1"/>
<circle cx="189.2" cy="120.7" r="1"/>
<circle cx="196.9" cy="135.9" r="1"/>
<circle cx="212.1" cy="120.7" r="1"/>
<circle cx="219.7" cy="135.9" r="1"/>
<circle cx="235" cy="120.7" r="1"/>
<circle cx="242.6" cy="135.9" r="1"/>
<circle cx="36.8" cy="148.6" r="1"/>
<circle cx="59.7" cy="148.6" r="1"/>
<circle cx="82.6" cy="148.6" r="1"/>
<circle cx="105.4" cy="148.6" r="1"/>
<circle cx="128.3" cy="148.6" r="1"/>
<circle cx="153.7" cy="148.6" r="1"/>
<circle cx="176.5" cy="148.6" r="1"/>
<circle cx="199.4" cy="148.6" r="1"/>
<circle cx="222.3" cy="148.6" r="1"/>
<circle cx="245.1" cy="148.6" r="1"/>
<circle cx="26.7" cy="163.9" r="1"/>
<circle cx="49.5" cy="163.9" r="1"/>
<circle cx="72.4" cy="163.9" r="1"/>
<circle cx="95.3" cy="163.9" r="1"/>
<circle cx="118.1" cy="163.9" r="1"/>
<circle cx="144.8" cy="163.9" r="1"/>
<circle cx="166.4" cy="163.9" r="1"/>
<circle cx="189.2" cy="163.9" r="1"/>
<circle cx="212.1" cy="163.9" r="1"/>
<circle cx="235" cy="163.9" r="1"/>
</g>
<text font-size="6.9" x="85.2" y="6.8">Basic LCD - Face</text>
<g font-size="3.4">
<text x="3.7" y="5.6">J14</text>
<text x="242.5" y="5.6">J13</text>
<text x="74.8" y="8.1">RN1</text>
<text x="125.6" y="10.2">LCD_20X4</text>
<text x="118.4" y="28.5">RV1</text>
<text x="57.1" y="33.5">D11</text>
<text x="57.1" y="41.2">D3</text>
<text x="57.1" y="48.7">D4</text>
<text x="57.1" y="56.4">D5</text>
<text x="57.1" y="64">D6</text>
<text x="57.1" y="71.6">D7</text>
<text x="118" y="70.4">U4:E</text>
<text x="173.9" y="69.1">U19</text>
<text x="57.1" y="79.3">D8</text>
<text x="57.1" y="86.9">D9</text>
<text x="118" y="85.6">U4:F</text>
</g>
<g font-size="2.4">
<text x="11.5" y="8.5">1</text>
<text x="11.5" y="11.1">2</text>
<text x="20.4" y="9.6">C0</text>
<text x="71.3" y="11.1">1</text>
<text x="85.1" y="11.1">2</text>
<text x="220.6" y="9.6">OUT40_B0</text>
<text x="238.9" y="8.5">1</text>
<text x="238.9" y="11.1">2</text>
<text x="11.5" y="13.6">3</text>
<text x="11.5" y="16.2">4</text>
<text x="20.4" y="12.2">C1</text>
<text x="20.4" y="14.7">C2</text>
<text x="20.4" y="17.3">C3</text>
<text x="85.1" y="13.6">3</text>
<text x="85.1" y="16.2">4</text>
<text x="94" y="12.2">IN40_B0</text>
<text x="94" y="14.7">IN40_B1</text>
<text x="94" y="17.3">IN40_B2</text>
<text x="125.6" y="13.2">LM044L</text>
<text x="220.6" y="12.2">OUT40_B1</text>
<text x="220.6" y="14.7">OUT40_B2</text>
<text x="220.6" y="17.3">OUT40_B3</text>
<text x="238.9" y="13.6">3</text>
<text x="238.9" y="16.2">4</text>
<text x="11.5" y="18.7">5</text>
<text x="11.5" y="21.2">6</text>
<text x="11.5" y="23.8">7</text>
<text x="20.4" y="19.8">C4</text>
<text x="20.4" y="22.3">C5</text>
<text x="85.1" y="18.7">5</text>
<text x="85.1" y="21.2">6</text>
<text x="85.1" y="23.8">7</text>
<text x="94" y="19.8">IN40_B3</text>
<text x="94" y="22.3">IN40_B4</text>
<text x="220.6" y="19.8">OUT40_B4</text>
<text x="220.6" y="22.3">OUT40_B5</text>
<text x="238.9" y="18.7">5</text>
<text x="238.9" y="21.2">6</text>
<text x="238.9" y="23.8">7</text>
<text x="11.5" y="26.3">8</text>
<text x="11.5" y="28.9">9</text>
<text x="20.4" y="24.9">C6</text>
<text x="20.4" y="27.4">C7</text>
<text x="85.1" y="26.3">8</text>
<text x="85.1" y="28.9">9</text>
<text x="94" y="24.9">IN40_B5</text>
<text x="94" y="27.4">IN40_B6</text>
<text x="94" y="30">IN40_B7</text>
<text x="220.6" y="24.9">OUT40_B6</text>
<text x="220.6" y="27.4">OUT40_B7</text>
<text x="238.9" y="26.3">8</text>
<text x="238.9" y="28.9">9</text>
<text x="11.5" y="31.4">10</text>
<text x="11.5" y="33.9">11</text>
<text x="20.4" y="32.5">IORQ</text>
<text x="20.4" y="35">ROM_CS</text>
<text x="85.1" y="31.4">10</text>
<text x="228.5" y="32.5">D0</text>
<text x="228.5" y="35">D1</text>
<text x="237.8" y="31.4">10</text>
<text x="237.9" y="33.9">11</text>
<text x="11.5" y="36.5">12</text>
<text x="11.5" y="39">13</text>
<text x="11.5" y="41.6">14</text>
<text x="20.4" y="37.6">M1</text>
<text x="20.4" y="40.1">RESET</text>
<text x="37.8" y="37.6">OUT40_B0</text>
<text x="57" y="41.5">DIODE</text>
<text x="68.6" y="37.6">KB0</text>
<text x="74.8" y="36.4">10k</text>
<text x="228.5" y="37.6">D2</text>
<text x="228.5" y="40.1">D3</text>
<text x="237.8" y="36.5">12</text>
<text x="237.8" y="39">13</text>
<text x="237.8" y="41.6">14</text>
<text x="11.5" y="44.1">15</text>
<text x="11.5" y="46.6">16</text>
<text x="20.4" y="42.7">RD</text>
<text x="22.9" y="47.7">INT</text>
<text x="22.9" y="45.2">OUT_40</text>
<text x="37.8" y="45.2">OUT40_B1</text>
<text x="68.6" y="45.2">KB1</text>
<text x="118.4" y="46.6">10K</text>
<text x="131.6" y="45.7" transform="rotate(-90 131.6 45.7)">VSS</text>
<text x="134.1" y="45.7" transform="rotate(-90 134.1 45.7)">VDD</text>
<text x="136.6" y="45.7" transform="rotate(-90 136.6 45.7)">VEE</text>
<text x="141.7" y="45.7" transform="rotate(-90 141.7 45.7)">RS</text>
<text x="144.3" y="45.7" transform="rotate(-90 144.3 45.7)">RW</text>
<text x="146.8" y="45.7" transform="rotate(-90 146.8 45.7)">E</text>
<text x="151.9" y="45.7" transform="rotate(-90 151.9 45.7)">D0</text>
<text x="154.4" y="45.7" transform="rotate(-90 154.4 45.7)">D1</text>
<text x="157" y="45.7" transform="rotate(-90 157 45.7)">D2</text>
<text x="159.5" y="45.7" transform="rotate(-90 159.5 45.7)">D3</text>
<text x="162" y="45.7" transform="rotate(-90 162 45.7)">D4</text>
<text x="164.6" y="45.7" transform="rotate(-90 164.6 45.7)">D5</text>
<text x="167.1" y="45.7" transform="rotate(-90 167.1 45.7)">D6</text>
<text x="169.7" y="45.7" transform="rotate(-90 169.7 45.7)">D7</text>
<text x="228.5" y="45.2">D5</text>
<text x="228.5" y="42.7">D4</text>
<text x="228.5" y="47.7">D6</text>
<text x="237.8" y="44.1">15</text>
<text x="237.8" y="46.6">16</text>
<text x="11.5" y="49.2">17</text>
<text x="11.5" y="51.7">18</text>
<text x="22.9" y="50.3">CLK4MHZ</text>
<text x="37.8" y="52.8">OUT40_B2</text>
<text x="57" y="49.1">DIODE</text>
<text x="68.6" y="52.8">KB2</text>
<text x="130.5" y="50.7" transform="rotate(-90 130.5 50.7)">1</text>
<text x="133" y="50.7" transform="rotate(-90 133 50.7)">2</text>
<text x="135.5" y="50.7" transform="rotate(-90 135.5 50.7)">3</text>
<text x="140.6" y="50.7" transform="rotate(-90 140.6 50.7)">4</text>
<text x="143.2" y="50.7" transform="rotate(-90 143.2 50.7)">5</text>
<text x="145.7" y="50.7" transform="rotate(-90 145.7 50.7)">6</text>
<text x="150.8" y="50.7" transform="rotate(-90 150.8 50.7)">7</text>
<text x="153.3" y="50.7" transform="rotate(-90 153.3 50.7)">8</text>
<text x="155.9" y="50.7" transform="rotate(-90 155.9 50.7)">9</text>
<text x="158.4" y="51.8" transform="rotate(-90 158.4 51.8)">10</text>
<text x="160.9" y="51.7" transform="rotate(-90 160.9 51.7)">11</text>
<text x="163.5" y="51.9" transform="rotate(-90 163.5 51.9)">12</text>
<text x="166" y="51.9" transform="rotate(-90 166 51.9)">13</text>
<text x="168.6" y="51.9" transform="rotate(-90 168.6 51.9)">14</text>
<text x="228.5" y="50.3">D7</text>
<text x="237.8" y="49.2">17</text>
<text x="237.8" y="51.7">18</text>
<text x="57" y="56.8">DIODE</text>
<text x="223.1" y="55.4">IN40_B0</text>
<text x="223.1" y="57.9">IN40_B1</text>
<text x="237.8" y="54.3">19</text>
<text x="237.8" y="56.8">20</text>
<text x="237.8" y="59.3">21</text>
<text x="37.8" y="60.4">OUT40_B3</text>
<text x="57" y="64.4">DIODE</text>
<text x="68.6" y="60.4">KB3</text>
<text x="141.7" y="61" transform="rotate(-90 141.7 61)">A0</text>
<text x="151.9" y="63.7" transform="rotate(-90 151.9 63.7)">D0</text>
<text x="154.4" y="63.7" transform="rotate(-90 154.4 63.7)">D1</text>
<text x="157" y="63.7" transform="rotate(-90 157 63.7)">D2</text>
<text x="159.5" y="63.7" transform="rotate(-90 159.5 63.7)">D3</text>
<text x="162" y="63.7" transform="rotate(-90 162 63.7)">D4</text>
<text x="164.6" y="63.7" transform="rotate(-90 164.6 63.7)">D5</text>
<text x="167.1" y="63.7" transform="rotate(-90 167.1 63.7)">D6</text>
<text x="169.7" y="63.7" transform="rotate(-90 169.7 63.7)">D7</text>
<text x="223.1" y="60.4">IN40_B2</text>
<text x="223.1" y="63">IN40_B3</text>
<text x="223.1" y="65.5">IN40_B4</text>
<text x="237.8" y="61.9">22</text>
<text x="237.8" y="64.4">23</text>
<text x="37.8" y="68.1">OUT40_B4</text>
<text x="57" y="72">DIODE</text>
<text x="68.6" y="68.1">KB4</text>
<text x="170.4" y="72">1</text>
<text x="191.8" y="72">15</text>
<text x="223.1" y="68.1">IN40_B5</text>
<text x="223.1" y="70.6">IN40_B6</text>
<text x="237.8" y="67">24</text>
<text x="237.8" y="69.5">25</text>
<text x="237.8" y="72">26</text>
<text x="37.8" y="75.7">OUT40_B5</text>
<text x="68.6" y="75.7">KB5</text>
<text x="103.6" y="75.7">RD</text>
<text x="113.5" y="74.6">11</text>
<text x="125.8" y="74.6">10</text>
<text x="160.1" y="73.1">A4</text>
<text x="160.1" y="75.7">A5</text>
<text x="170.4" y="74.6">2</text>
<text x="170.4" y="77.1">3</text>
<text x="175.3" y="73.1">A</text>
<text x="175.3" y="75.7">B</text>
<text x="185.5" y="73.1">Y0</text>
<text x="185.5" y="75.7">Y1</text>
<text x="191.8" y="74.6">14</text>
<text x="191.8" y="77.1">13</text>
<text x="200.7" y="73.1">00h</text>
<text x="200.7" y="75.7">10h</text>
<text x="223.1" y="73.1">IN40_B7</text>
<text x="228.6" y="75.7">A0</text>
<text x="237.8" y="74.6">27</text>
<text x="237.8" y="77.1">28</text>
<text x="24.9" y="81.3" transform="rotate(-90 24.9 81.3)">IN40_B7</text>
<text x="37.8" y="83.3">OUT40_B6</text>
<text x="57" y="79.6">DIODE</text>
<text x="68.6" y="83.3">KB6</text>
<text x="118" y="80.8">74LS04</text>
<text x="160.1" y="78.2">A6</text>
<text x="175.3" y="78.2">C</text>
<text x="185.5" y="78.2">Y2</text>
<text x="185.5" y="80.8">Y3</text>
<text x="185.5" y="83.3">Y4</text>
<text x="191.8" y="79.7">12</text>
<text x="191.8" y="82.2">11</text>
<text x="200.7" y="83.3">40h - MainBoard</text>
<text x="200.7" y="80.8">30h</text>
<text x="200.7" y="78.2">20h</text>
<text x="228.6" y="78.2">A1</text>
<text x="228.6" y="83.3">A3</text>
<text x="228.6" y="80.8">A2</text>
<text x="237.8" y="79.7">29</text>
<text x="237.8" y="82.2">30</text>
<text x="11.5" y="84.5">SHIFT</text>
<text x="57" y="87.2">DIODE</text>
<text x="114.5" y="89.8">9</text>
<text x="125.8" y="89.8">8</text>
<text x="160.1" y="88.4">A7</text>
<text x="170.4" y="84.7">6</text>
<text x="170.4" y="87.3">4</text>
<text x="170.4" y="89.8">5</text>
<text x="175.3" y="85.8">E1</text>
<text x="175.3" y="88.4">E2</text>
<text x="185.5" y="85.8">Y5</text>
<text x="185.5" y="88.4">Y6</text>
<text x="191.8" y="84.7">10</text>
<text x="191.8" y="87.3">9</text>
<text x="191.8" y="89.8">7</text>
<text x="200.7" y="88.4">60h</text>
<text x="200.7" y="85.8">50h</text>
<text x="228.6" y="85.8">A4</text>
<text x="228.6" y="88.4">A5</text>
<text x="237.8" y="84.7">31</text>
<text x="237.8" y="87.3">32</text>
<text x="237.8" y="89.8">33</text>
<text x="37.8" y="90.9">OUT40_B7</text>
<text x="57" y="94.9">DIODE</text>
<text x="68.6" y="90.9">KB7</text>
<text x="94.6" y="90.9">70h - LCD_E</text>
<text x="157.2" y="90.9">IORQ</text>
<text x="173.8" y="94.9">74HC138</text>
<text x="175.3" y="90.9">E3</text>
<text x="185.5" y="90.9">Y7</text>
<text x="200.7" y="90.9">70h - LCD_E</text>
<text x="228.6" y="93.5">A7</text>
<text x="228.6" y="90.9">A6</text>
<text x="237.8" y="92.4">34</text>
<text x="118" y="96.1">74LS04</text>
<text x="242.4" y="97.4">26633401RP2</text>
<text x="9.6" y="111.8" transform="rotate(-90 9.6 111.8)">KB0</text>
<text x="32.5" y="111.8" transform="rotate(-90 32.5 111.8)">IN40_B0</text>
<text x="55.3" y="111.8" transform="rotate(-90 55.3 111.8)">IN40_B1</text>
<text x="78.2" y="111.8" transform="rotate(-90 78.2 111.8)">IN40_B2</text>
<text x="101.1" y="111.8" transform="rotate(-90 101.1 111.8)">IN40_B3</text>
<text x="123.9" y="111.8" transform="rotate(-90 123.9 111.8)">IN40_B4</text>
<text x="131.6" y="111.8" transform="rotate(-90 131.6 111.8)">IN40_B0</text>
<text x="151.9" y="111.8" transform="rotate(-90 151.9 111.8)">IN40_B1</text>
<text x="174.7" y="111.8" transform="rotate(-90 174.7 111.8)">IN40_B2</text>
<text x="197.6" y="111.8" transform="rotate(-90 197.6 111.8)">IN40_B3</text>
<text x="220.5" y="111.8" transform="rotate(-90 220.5 111.8)">IN40_B4</text>
<text x="245.9" y="119.4" transform="rotate(-90 245.9 119.4)">KB1</text>
<text x="250.9" y="129.5" transform="rotate(-90 250.9 129.5)">KB3</text>
<text x="17.3" y="132.1" transform="rotate(-90 17.3 132.1)">KB2</text>
<text x="12.2" y="142.2" transform="rotate(-90 12.2 142.2)">KB4</text>
<text x="253.5" y="142.2" transform="rotate(-90 253.5 142.2)">KB5</text>
<text x="7.1" y="154.9" transform="rotate(-90 7.1 154.9)">KB6</text>
<text x="251.5" y="167.1">KB7</text>
</g>
</svg>
